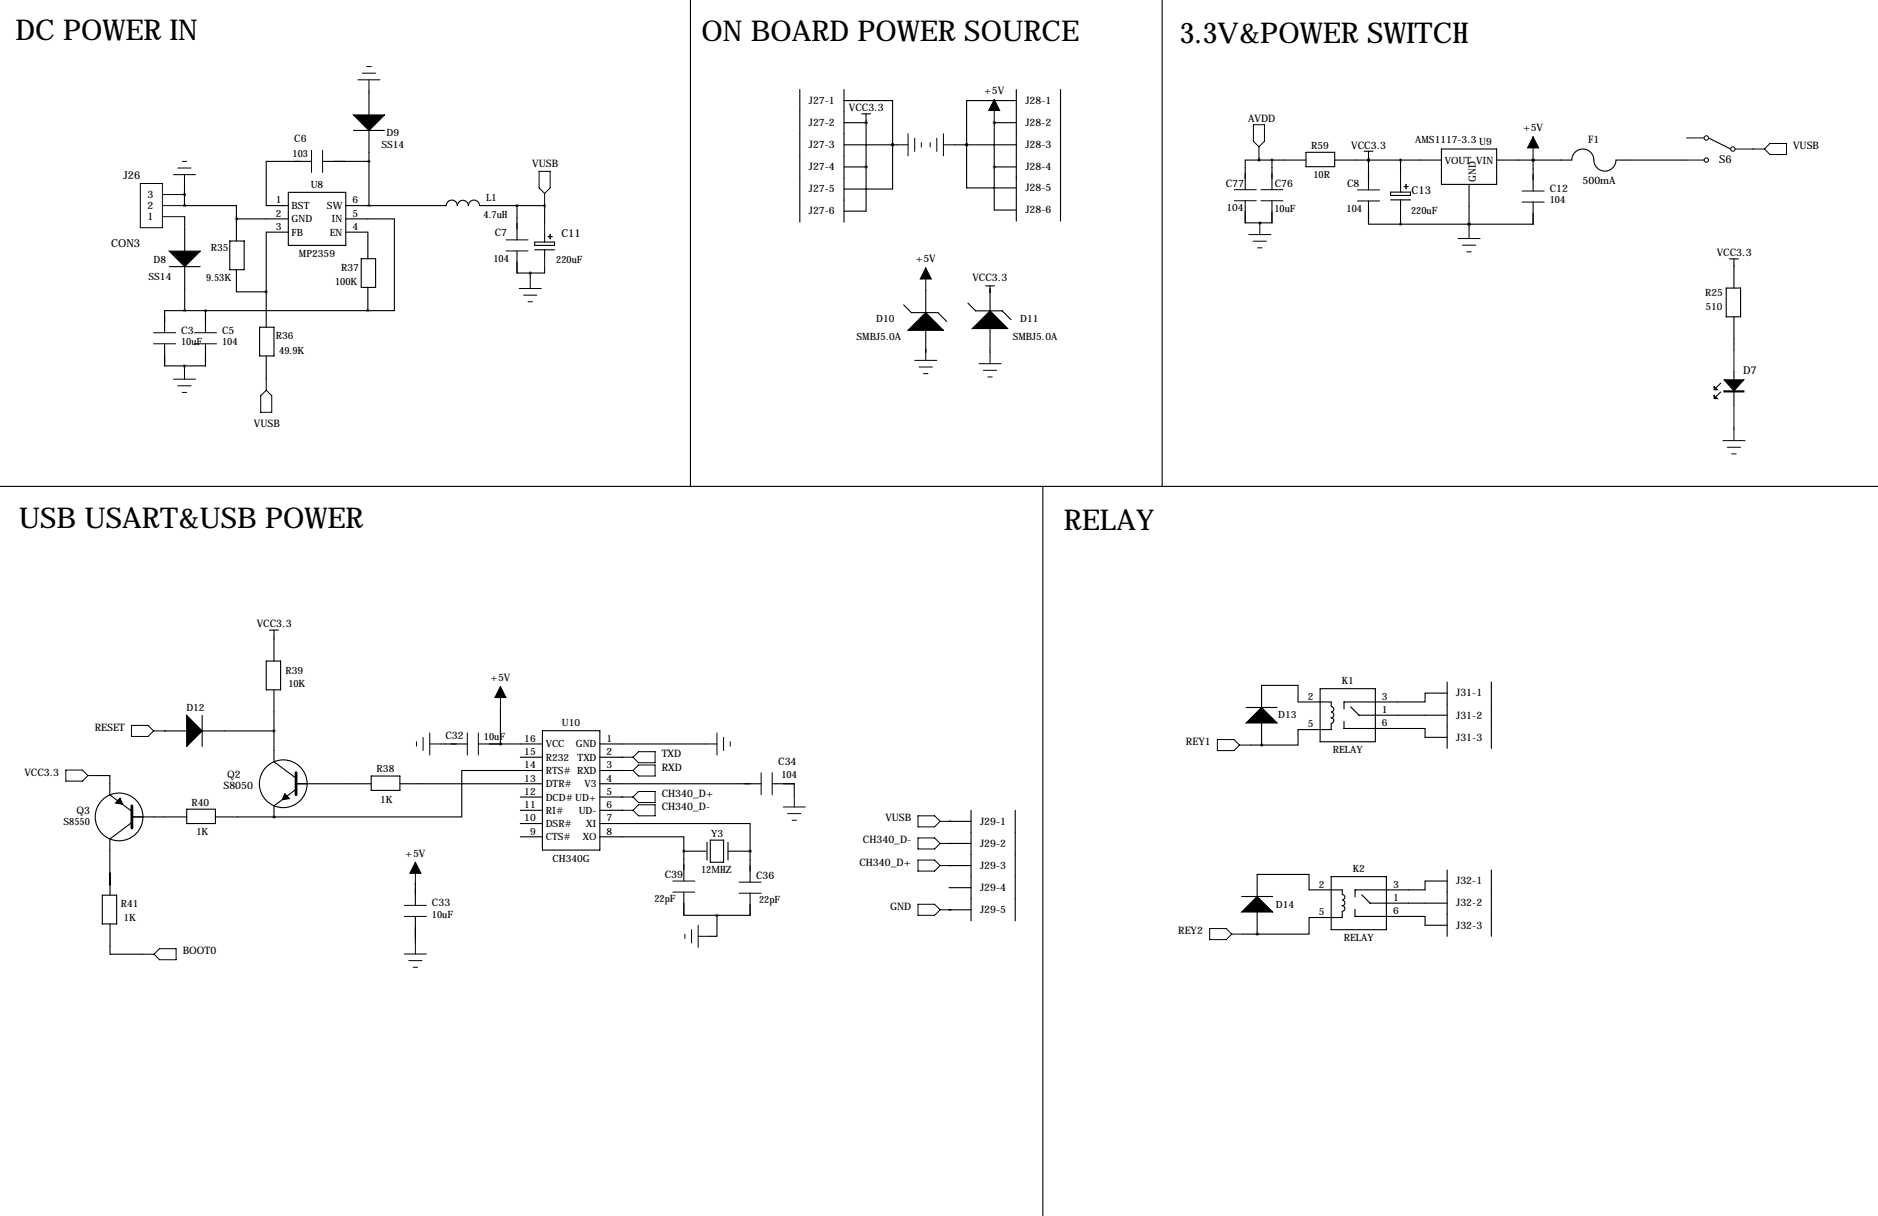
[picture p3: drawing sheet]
<svg xmlns="http://www.w3.org/2000/svg" width="432mm" height="279mm" viewBox="0 0 432 279" stroke-linecap="round" stroke-linejoin="round" font-family="sans-serif">
<g fill="none" stroke="#000" stroke-width=".25">
<path d="M158.7 0v111.8M267.2 0v111.8M71.6 37.1h-10.4v10.1h5.1M74.2 37.1h10.6M81.3 30h7.1M84.8 20.9v5.5M84.8 30v17.2M183.9 20.6v30.5M194.1 23.1h11.1v10.2M194.1 20.6v30.5M194.1 28.2h5M194.1 33.3h12.1"/>
<path d="M194.1 38.4h5M198.1 26.2h2.1M199.1 28.2h.1M199.1 38.4h.1M199.1 26.2v22.3h-5M205.2 33.3v10.1h-11.1M205.2 33.3h.1M219.5 33.3h14.2M222.2 33.3v9.9h11.5M222.2 33.3h.1M228.6 38.4h.1M228.6 28.2h.1"/>
<path d="M228.6 28.2h5.1M228.6 38.4h5.1M228.6 27.9v20.4h5.1M233.7 23.1h-11.5v10.2M233.7 20.6v30.2M243.8 20.6v30.2M289.5 36.3v.5M289.5 36.8h-3.2v6.8M289.5 36.8h10.8M292.5 36.8v6.8M300.3 35h6.6v3.3h-6.6zM306.9 36.8h24.5"/>
<path d="M313.6 34.7h2.1M314.7 36.8h.1M314.7 34.7v8.9M322 36.8v3M331.4 34.2h12.7v8.2h-12.7zM344.1 36.8h17.3a2.54 2.54 0 0 1 2.5-2.6 2.54 2.54 0 0 1 2.6 2.6 2.54 2.54 0 0 0 2.5 2.5 2.54 2.54 0 0 0 2.6-2.5h16.2M352.5 36.8h.1M352.5 36.5v7.4M392.8 31.7l5.1 2.5M403 34.2h.1M42.4 47.2h.1M42.4 44.7h.1"/>
<path d="M42.4 47.2h12v3.1M42.4 49.8l.1 7.9M42.4 42.7v4.5M52.8 55.4h3.3v6.6h-3.3zM54.4 50.3h.1M54.4 50.3h11.9M54.4 50.3v5.1M66.3 44.2h13.2v12.2h-13.2zM66.3 53.3h-5.1v21.9M79.5 47.2h23.1a1.27 1.27 0 0 1 1.3-1.2 1.27 1.27 0 0 1 1.3 1.2 1.27 1.27 0 0 1 1.2-1.2 1.27 1.27 0 0 1 1.3 1.2 1.27 1.27 0 0 1 1.3-1.2 1.27 1.27 0 0 1 1.2 1.2h15M79.5 50.3h11.2v21.1h-6.1M79.5 53.3h5.1v6.1"/>
<path d="M83.1 59.4h3.3v6.6h-3.3zM118.9 47.2v7.9M118.9 57.7v5h3M122.9 55.6h4.6v.8h-4.6zM122.9 57.4h4.6M125.2 47v4.3M125.2 53.8v1.8M125.2 57.4v1.5M126 54.4h1M126.5 53.8v1.1M286.3 46.1v5.1h6.2v-5.1M289.7 51.2v.2"/>
<path d="M314.7 46.2v5.3h7.3M319.7 44.1h4.6v.8h-4.6zM319.7 45.9h4.6M322 42.4v1.7M322 45.9v1.5M322 50v1.5M322.8 42.9h1M323.3 42.4v1M337.8 51.5h.1M337.8 42.4v9.9M352.5 46.4v5.1h-30.5M397.7 59.5h2"/>
<path d="M398.7 59.5v6.7M37.8 79v5.1h9.4v-5.1M38.9 61.3h7.1M42.5 61.3v10.1M47.2 71.4h.1M47.2 71.4v5.1M54.4 62v5.1h6.8M59.7 75.2h3.3v6.6h-3.3zM84.6 71.4h-46.8v5.1M84.6 66v5.4M121.9 62.7v1.1M125.2 61.5v1.2h-3.3"/>
<path d="M207.8 70.1l1.7 1.7h6.1l2.1 2.1M212.9 66.6v5.2M212.9 75.9v5.1M222.6 69.6l1.7 1.8h6.1l2.1 2.1M226.6 65.7h2.1M227.6 65.7v5.7M227.6 75.5v5.5M396.9 66.2h3.3v6.6h-3.3zM398.7 72.8v7.6M42.4 84.1v.5M61.2 81.8v5.3M395.6 90.1l-1 1"/>
<path d="M395.6 88l-1 1.1M398.7 85.5v7.6M398.7 98.2v.5M0 111.8h431.8M239.8 111.8v167.6M61.2 151.9h3.3v6.6h-3.3zM62 144.8h2M63 144.8v7.1M63 158.5v16.5l5.1 3.8M303.5 158.2h12.7v12.2h-12.7zM332.7 159.3h-5v2h-18.7v1.6M332.7 156.7v15.3"/>
<path d="M342.9 156.7v15.3M22.8 178.2h2.4v4.4l5.1 3.8M37.8 167.9h.1M37.8 167.9h5.1M46.5 164.4v7.1M46.5 167.9h16.5M85.3 178.3h6.6v3.3h-6.6zM101.3 170.9h6.1M110 170.9h14.7M115.1 170.9h.1M115.1 162.8v8.1M119.6 174h5.1"/>
<path d="M124.7 177h-18.5v10.7h-43.2M124.7 167.9h13.2v27.4h-13.2zM137.9 170.9h24.4M137.9 174h5.1M137.9 177h5.1M143 174h.1M143 177h.1M286.5 162.6h7.1M287.5 171.2h2.6M290.1 171.2h.1M290.1 166.1v5.1M306.1 162.3v-1h-7.7v-3.8h-8.3v5.1"/>
<path d="M306.1 164.9a.66 .66 0 0 1 .6 .7 .66 .66 0 0 1-.6 .6v1.4h-7.7v3.6h-8.3M306.1 162.4a.61 .61 0 0 1 .6 .6 .61 .61 0 0 1-.6 .6M306.1 163.6a.66 .66 0 0 1 .6 .7 .66 .66 0 0 1-.7 .6M309 165.8v1.6h18.7v2h5M310.5 162.4l2 1.9h20.2M30.3 189l-5.1 3.8 .1 12.9M30.3 187.7h12.6M42.9 185.9h6.6v3.3h-6.6zM49.5 187.7h13.5M63 187.7h.1M68.1 181.4l-5.1 3.8v2.5M68.1 180.1h17.2"/>
<path d="M91.9 180.1h32.8M119.6 183.1h5.1M119.6 186.2h5.1M119.6 189.2h5.1M119.6 192.3h5.1M137.9 189.2h34.6v6.4M137.9 192.3h19.3v3.3M137.9 180.1h37.1M137.9 183.1h5.1M137.9 186.2h5.1M143 183.1h.1M143 186.2h.1"/>
<path d="M157.2 195.6h.1M157.2 195.6h5.1M157.2 195.6v6.8M162.6 193.5v4.1M163.3 193h3.1v5.1h-3.1zM167.4 193.5v4.1M167.4 195.6h5.1M172.5 195.6h.1M172.5 195.6v7.1M177.5 180.1h5.1v2.8M218.2 188.7h5.1M218.2 193.8h5.1"/>
<path d="M218.2 198.9h5.1M223.3 186.2v25.4M233.4 186.2v25.4M332.7 199.9v15.2M342.9 199.9v15.2M23.5 205.7h3.3v6.6h-3.3zM25.3 212.3v7h7.6M95.5 202.9v5.1M95.5 210.6v6.1M157.2 205v5.3h7.6M164.8 210.3v4.8h-1.7M172.5 205.2v5.1h-7.7"/>
<path d="M218.2 204h5.1M218.2 209h5.1M285.5 206h7.1M285.8 214.6h3.3M289.1 214.6h.1M289.1 209.5v5.1M306.1 201.4h12.7v12.2h-12.7zM308.6 205.5v-1h-7.6v-3.6h-11.9v5.1M308.6 208.1a.66 .66 0 0 1 .6 .6 .66 .66 0 0 1-.6 .7v1.4h-7.6v3.8h-11.9M308.7 205.5a.61 .61 0 0 1 .5 .6 .61 .61 0 0 1-.5 .7M308.7 206.8a.66 .66 0 0 1 .5 .7 .66 .66 0 0 1-.6 .6M311.6 208.9v1.7h16.1v2h5"/>
<path d="M313.1 205.6l1.9 1.9h17.7M332.7 202.4h-5v2.1h-16.1v1.6"/>
<circle cx="27.4" cy="187.7" r="5.5"/>
<circle cx="65.1" cy="180.1" r="5.5"/>
</g>
<g fill="none" stroke="#000" stroke-width=".23">
<path d="M82.3 18.3h5.1M83.3 16.8h3.1M84.3 15.3h1M84.8 18.3v2.6M40.9 38.6h3M41.9 37.1h1M71.6 34.5v5.1M74.2 34.5v5.1M124 39.4h2.5v3.8l-1.3 1.2-1.2-1.2zM206.2 33.3h2.6M208.8 30.7v5.1M210.3 31.8v3"/>
<path d="M211.8 32.8v1M213.9 32.8v1M215.4 31.8v3M216.9 33.3h2.6M216.9 30.7v5.1M228.6 22.9v5M288.2 28.7h2.5v3.8l-1.2 1.2-1.3-1.2zM289.5 33.7v2.6M322 39.8v2.6M352.5 31.4v5.1M387.8 31.7h4M387.8 36.8h4"/>
<path d="M398.9 34.2h4.1M403.1 34.2h2.6M407 33h3.8v2.5h-3.8l-1.3-1.3zM32.3 42.2h5v10.1h-5zM37.3 49.8h5.1M37.3 47.2h5.1M37.3 44.7h5.1M39.9 40.1h5.1M42.4 40.1v2.6M116.3 55.1h5.1M116.3 57.7h5.1M125.2 44.4v2.6"/>
<path d="M125.2 51.3v2.5M125.2 58.9v2.6M283.8 43.6h5M283.8 46.1h5M287.1 53.9h5.1M288.1 55.4h3.1M289.2 56.9h1M289.7 51.4v2.5M289.9 43.6h5.1M289.9 46.1h5.1M312.1 43.6h5.1M312.1 46.2h5.1"/>
<path d="M322 47.4v2.6M335.2 54.8h5.1M336.2 56.3h3.1M337.3 57.9h1M337.8 52.3v2.5M350 43.9h5M350 46.4h5M35.3 76.5h5.1M35.3 79h5.1M44.7 76.5h5.1M44.7 79h5.1M119.4 66.3h5.1"/>
<path d="M120.4 67.8h3M121.4 69.3h1M121.9 63.8v2.5M212.9 61.6v5M39.9 87.1h5.1M40.9 88.6h3M41.9 90.2h1M42.4 84.6v2.5M61.2 87.1v2.6M61.2 89.7l1.3 1.2v3.8h-2.6v-3.8zM210.3 82.8h5.1M211.3 84.3h3.1"/>
<path d="M212.3 85.9h1.1M212.9 80.3v2.5M225.1 83.6h5.1M226.1 85.1h3.1M227.1 86.6h1M227.6 81v2.6M398.7 80.4v5.1M398.7 93.1v5.1M398.7 98.7v2.5M396.1 101.2h5.1M397.2 102.8h3M398.2 104.3h1"/>
<path d="M115.1 157.7v5.1M15.1 176.9h3.8l1.3 1.3-1.3 1.3h-3.8zM20.2 178.2h2.6M30.2 166.7h3.8l1.3 1.2-1.3 1.3h-3.8zM35.3 167.9h2.5M95.8 170.4v1M97.3 169.4v3.1M98.8 170.9h2.5M98.8 168.4v5.1M107.4 168.4v5.1M110 168.4v5.1M143 174h2.5"/>
<path d="M143 177h2.5M145.5 174l1.3-1.3h3.8v2.6h-3.8zM145.5 177l1.3-1.2h3.8v2.5h-3.8zM162.3 170.9h2.5M164.8 168.4v5.1M166.4 169.4v3.1M167.9 170.4v1M175 177.5v5.1M177.5 177.5v5.1M279.9 169.9h3.8l1.3 1.3-1.3 1.3h-3.8zM285 171.2h2.5M95.5 198.1v5.1"/>
<path d="M143 183.1h2.5M143 186.2h2.5M145.5 186.2l1.3-1.3h3.8v2.6h-3.8zM146.8 181.9h3.8v2.5h-3.8l-1.3-1.3zM180.1 185.4h5.1M181.1 186.9h3M182.1 188.5h1M182.6 182.9v2.5M211.1 187.5h3.8l1.3 1.2-1.3 1.3h-3.8zM211.1 192.5h3.8l1.3 1.3-1.3 1.3h-3.8zM211.1 197.6h3.8l1.3 1.3-1.3 1.3h-3.8zM216.2 188.7h2.5"/>
<path d="M216.2 193.8h2.5M216.2 198.9h2.5M32.9 219.3h2.5M35.4 219.3l1.3-1.3h3.8v2.5h-3.8zM93 208h5M93 210.6h5M93 219.2h5M95.5 216.7v2.5M154.7 202.4h5.1M154.7 205h5.1M157.5 214.6v1M159 213.6v3.1"/>
<path d="M160.5 215.1h2.6M160.5 212.6v5.1M169.9 202.7h5.1M169.9 205.2h5.1M211.1 207.8h3.8l1.3 1.2-1.3 1.3h-3.8zM216.2 209h2.5M278.1 213.4h3.8l1.3 1.2-1.3 1.3h-3.8zM283.2 214.6h2.6M94 220.7h3M95 222.2h1"/>
<circle cx="392.3" cy="36.8" r=".51"/>
<circle cx="392.3" cy="31.7" r=".51"/>
<circle cx="398.4" cy="34.2" r=".51"/>
</g>
<path d="M68.1 177.5v5.1M30.3 185.2v5" fill="none" stroke="#000" stroke-width=".63"/>
<path d="M81.3 26.4h7.1l-3.6 3.6zM38.9 57.7h7.1l-3.5 3.6zM208.8 75.9l4.1-4.1 4 4.1zM227.6 71.4l4.1 4.1h-8.1zM42.9 164.4l3.6 3.5-3.6 3.6zM290.1 162.6l3.5 3.5h-7.1zM27.6 183.4l.6 1.4-1.6-.3zM65.5 182.4l1 1.1-1.6 .2zM289.1 206l3.5 3.5h-7.1z" fill="#000" stroke="#000" stroke-width=".25"/>
<path d="M228.6 22.9l1.3 2.5h-2.6zM352.5 31.4l1.3 2.6h-2.6zM212.9 61.6l1.2 2.5h-2.5zM394.1 90.8l.8 .8h-.8zM394.1 88.8l.8 .8h-.8zM396.4 87.3h4.6l-2.3 2.5zM396.4 89.8h4.6v.3h-4.6zM115.1 157.7l1.2 2.6h-2.5zM95.5 198.1l1.3 2.6h-2.6z" fill="#000" stroke="#000" stroke-width=".23"/>
<path d="M54.3 50.3a.05 .05 0 0 0 .1 0 .05 .05 0 0 0-.1 0zM47.2 71.4a.05 .05 0 0 0 .1 0 .05 .05 0 0 0-.1 0zM118.8 47.2a.05 .05 0 0 0 .1 0 .05 .05 0 0 0-.1 0zM84.8 47.2a.05 .05 0 0 0 .1 0 .05 .05 0 0 0-.1 0zM205.2 33.3a.05 .05 0 0 0 .1 0 .05 .05 0 0 0-.1 0zM222.2 33.3a.05 .05 0 0 0 .1 0 .05 .05 0 0 0-.1 0zM205.2 33.3a.05 .05 0 0 0 .1 0 .05 .05 0 0 0-.1 0zM222.2 33.3a.05 .05 0 0 0 .1 0 .05 .05 0 0 0-.1 0zM199.1 38.4a.05 .05 0 0 0 .1 0 .05 .05 0 0 0-.1 0zM199.1 28.2a.05 .05 0 0 0 .1 0 .05 .05 0 0 0-.1 0zM337.7 51.5a.05 .05 0 0 0 .1 0 .05 .05 0 0 0-.1 0zM337.7 51.5a.05 .05 0 0 0 .1 0 .05 .05 0 0 0-.1 0zM314.6 36.8a.05 .05 0 0 0 .1 0 .05 .05 0 0 0-.1 0zM115 170.9a.05 .05 0 0 0 .1 0 .05 .05 0 0 0-.1 0zM172.4 195.6a.05 .05 0 0 0 .1 0 .05 .05 0 0 0-.1 0zM164.8 210.3a.05 .05 0 0 0 .1 0 .05 .05 0 0 0-.1 0zM42.4 71.4a.05 .05 0 0 0 .1 0 .05 .05 0 0 0-.1 0zM84.8 37.1a.05 .05 0 0 0 .1 0 .05 .05 0 0 0-.1 0zM290 171.2a.05 .05 0 0 0 .1 0 .05 .05 0 0 0-.1 0zM289 214.6a.05 .05 0 0 0 .1 0 .05 .05 0 0 0-.1 0zM314.6 36.8a.05 .05 0 0 0 .1 0 .05 .05 0 0 0-.1 0zM292.4 36.8a.05 .05 0 0 0 .1 0 .05 .05 0 0 0-.1 0z" fill="#000" stroke="#000" stroke-width=".63"/>
<g font-size="6.6">
<text x="3.6" y="9.1">DC POW</text>
<text x="28.9" y="9.1">ER IN</text>
<text x="161.3" y="9.4">ON BOARD POW</text>
<text x="211.5" y="9.4">ER SOURCE</text>
<text x="271.3" y="9.9">3.3V&amp;POW</text>
<text x="304.1" y="9.9">ER SW</text>
<text x="323.4" y="9.9">ITCH</text>
<text x="4.3" y="121.4">USB USART&amp;USB POW</text>
<text x="75.3" y="121.4">ER</text>
<text x="244.6" y="121.7">RELAY</text>
</g>
<g font-size="2.5">
<text x="28.4" y="41.2">J26</text>
<text x="395.3" y="37.5">S6</text>
<text x="324.6" y="44.7">C13</text>
<text x="25.6" y="56.6">CON3</text>
<text x="129.1" y="54.5">C11</text>
<text x="400.8" y="86">D7</text>
</g>
<g font-size="2.4">
<text x="186" y="23.9">J27-1</text>
<text x="226.3" y="21.6">+5V</text>
<text x="235.8" y="23.9">J28-1</text>
<text x="186" y="29">J27-2</text>
<text x="195.2" y="25.6">VCC3.3</text>
<text x="235.8" y="29">J28-2</text>
<text x="287" y="28">AVDD</text>
<text x="67.7" y="32.7">C6</text>
<text x="186" y="34">J27-3</text>
<text x="235.8" y="34">J28-3</text>
<text x="310.7" y="34.1">VCC3.3</text>
<text x="350.2" y="30.2">+5V</text>
<text x="365.2" y="33">F1</text>
<text x="412.3" y="34.2">VUSB</text>
<text x="122.4" y="38.4">VUSB</text>
<text x="186" y="39.1">J27-4</text>
<text x="235.8" y="39.1">J28-4</text>
<text x="33.9" y="45.5">3</text>
<text x="186" y="44.2">J27-5</text>
<text x="235.8" y="43.9">J28-5</text>
<text x="281.8" y="43">C77</text>
<text x="293.1" y="42.9">C76</text>
<text x="309.7" y="42.9">C8</text>
<text x="356.3" y="44.1">C12</text>
<text x="363.9" y="42.3">500mA</text>
<text x="33.9" y="50.6">1</text>
<text x="33.9" y="48.1">2</text>
<text x="186" y="49.3">J27-6</text>
<text x="235.8" y="49">J28-6</text>
<text x="113.7" y="54.3">C7</text>
<text x="394.7" y="58.9">VCC3.3</text>
<text x="210.5" y="60.3">+5V</text>
<text x="223.6" y="64.5">VCC3.3</text>
<text x="41.7" y="76.7">C3</text>
<text x="51.1" y="76.7">C5</text>
<text x="58.4" y="98">VUSB</text>
<text x="59" y="144.2">VCC3.3</text>
<text x="112.8" y="156.5">+5V</text>
<text x="334.8" y="160">J31-1</text>
<text x="21.8" y="167.9">RESET</text>
<text x="334.8" y="165.1">J31-2</text>
<text x="102.4" y="169.9">C32</text>
<text x="152.1" y="174">TXD</text>
<text x="272.7" y="171.2">REY1</text>
<text x="334.8" y="170.2">J31-3</text>
<text x="5.6" y="178.2">VCC3.3</text>
<text x="52.2" y="178.8">Q2</text>
<text x="152.1" y="177">RXD</text>
<text x="178.9" y="175.8">C34</text>
<text x="51.4" y="181.2">S8050</text>
<text x="152.1" y="183.1">CH340_D+</text>
<text x="17.6" y="186.9">Q3</text>
<text x="152.1" y="186.2">CH340_D-</text>
<text x="203.6" y="188.7">VUSB</text>
<text x="225.4" y="189.5">J29-1</text>
<text x="93.2" y="196.8">+5V</text>
<text x="198.4" y="193.8">CH340_D-</text>
<text x="225.4" y="194.6">J29-2</text>
<text x="152.9" y="201.8">C39</text>
<text x="173.8" y="201.9">C36</text>
<text x="197.6" y="198.9">CH340_D+</text>
<text x="225.4" y="199.6">J29-3</text>
<text x="334.8" y="203.2">J32-1</text>
<text x="99.3" y="208.3">C33</text>
<text x="204.7" y="209">GND</text>
<text x="225.4" y="204.7">J29-4</text>
<text x="225.4" y="209.8">J29-5</text>
<text x="334.8" y="208.3">J32-2</text>
<text x="270.9" y="214.6">REY2</text>
<text x="334.8" y="213.4">J32-3</text>
<text x="42" y="219.3">BOOT0</text>
</g>
<g font-size="2.3">
<text x="87.7" y="34">SS14</text>
<text x="88.9" y="31.3">D9</text>
<text x="301.5" y="34.3">R59</text>
<text x="325.4" y="33">AMS1117-3.3 U9</text>
<text x="67.3" y="36.1">103</text>
<text x="302" y="40.9">10R</text>
<text x="332.2" y="37.6">VOUT VIN</text>
<text x="339.3" y="41.9" transform="rotate(-90 339.3 41.9)">GND</text>
<text x="63.5" y="46.7">1</text>
<text x="71.4" y="43.2">U8</text>
<text x="81" y="46.7">6</text>
<text x="111.8" y="46.3">L1</text>
<text x="356.3" y="46.7">104</text>
<text x="63.5" y="49.8">2</text>
<text x="63.5" y="52.8">3</text>
<text x="67.1" y="48.1">BST</text>
<text x="67.1" y="51.1">GND</text>
<text x="75.2" y="48.1">SW</text>
<text x="76.2" y="51.1">IN</text>
<text x="81" y="49.8">5</text>
<text x="81" y="52.8">4</text>
<text x="111.2" y="50.1">4.7uH</text>
<text x="282" y="48.4">104</text>
<text x="293" y="48.6">10uF</text>
<text x="309.6" y="48.6">104</text>
<text x="324.5" y="49.2">220uF</text>
<text x="48.5" y="57.6">R35</text>
<text x="67.1" y="54.1">FB</text>
<text x="68.7" y="59">MP2359</text>
<text x="75.8" y="54.1">EN</text>
<text x="34.1" y="64.2">SS14</text>
<text x="35.3" y="60.4">D8</text>
<text x="47.4" y="64.6">9.53K</text>
<text x="77" y="65.6">100K</text>
<text x="78.4" y="62.3">R37</text>
<text x="113.4" y="60.1">104</text>
<text x="127.9" y="60.4">220uF</text>
<text x="392.1" y="68">R25</text>
<text x="392.1" y="71.3">510</text>
<text x="63.4" y="77.9">R36</text>
<text x="201.4" y="74.1">D10</text>
<text x="234.6" y="74">D11</text>
<text x="41.7" y="79.3">10uF</text>
<text x="51.1" y="79.3">104</text>
<text x="64.2" y="81.4">49.9K</text>
<text x="196.9" y="78.1">SMBJ5.0A</text>
<text x="232.9" y="78.2">SMBJ5.0A</text>
<text x="65.7" y="154.8">R39</text>
<text x="66.3" y="157.9">10K</text>
<text x="300.7" y="160.8">2</text>
<text x="308.5" y="157.2">K1</text>
<text x="317.8" y="160.8">3</text>
<text x="42.8" y="163.4">D12</text>
<text x="129.2" y="166.9">U10</text>
<text x="293.9" y="165.1">D13</text>
<text x="300.7" y="167.1">5</text>
<text x="317.8" y="163.8">1</text>
<text x="317.8" y="166.9">6</text>
<text x="111.3" y="170">10uF</text>
<text x="120.6" y="170.4">16</text>
<text x="120.6" y="173.5">15</text>
<text x="125.5" y="171.7">VCC</text>
<text x="132.4" y="171.7">GND</text>
<text x="139.4" y="170.4">1</text>
<text x="139.4" y="173.5">2</text>
<text x="306.5" y="173.1">RELAY</text>
<text x="86.6" y="177.4">R38</text>
<text x="120.6" y="176.5">14</text>
<text x="120.6" y="179.6">13</text>
<text x="125.5" y="174.8">R232</text>
<text x="125.5" y="177.8">RTS# RXD</text>
<text x="132.8" y="174.8">TXD</text>
<text x="139.4" y="176.5">3</text>
<text x="139.4" y="179.6">4</text>
<text x="179.7" y="178.8">104</text>
<text x="44" y="185.3">R40</text>
<text x="87.5" y="184.5">1K</text>
<text x="120.6" y="182.6">12</text>
<text x="120.6" y="185.7">11</text>
<text x="125.5" y="180.9">DTR#</text>
<text x="125.5" y="183.9">DCD# UD+</text>
<text x="134.4" y="180.9">V3</text>
<text x="139.4" y="182.6">5</text>
<text x="139.4" y="185.7">6</text>
<text x="14.6" y="189.5">S8550</text>
<text x="45.1" y="192">1K</text>
<text x="120.6" y="188.7">10</text>
<text x="121.9" y="191.8">9</text>
<text x="125.5" y="187">RI#</text>
<text x="125.5" y="190">DSR#</text>
<text x="133.1" y="187">UD-</text>
<text x="134.8" y="190">XI</text>
<text x="139.4" y="188.7">7</text>
<text x="139.4" y="191.8">8</text>
<text x="125.5" y="193.1">CTS#</text>
<text x="127" y="198">CH340G</text>
<text x="134" y="193.1">XO</text>
<text x="163.5" y="192.4">Y3</text>
<text x="161.2" y="200.7">12MHZ</text>
<text x="303.2" y="204">2</text>
<text x="311" y="200.4">K2</text>
<text x="320.3" y="204">3</text>
<text x="27.8" y="208.3">R41</text>
<text x="150.5" y="207.3">22pF</text>
<text x="174.5" y="207.4">22pF</text>
<text x="293.3" y="208.7">D14</text>
<text x="320.3" y="207">1</text>
<text x="28.5" y="211.7">1K</text>
<text x="99.3" y="210.9">10uF</text>
<text x="303.2" y="210.3">5</text>
<text x="320.3" y="210.1">6</text>
<text x="309" y="216.2">RELAY</text>
</g>
</svg>
